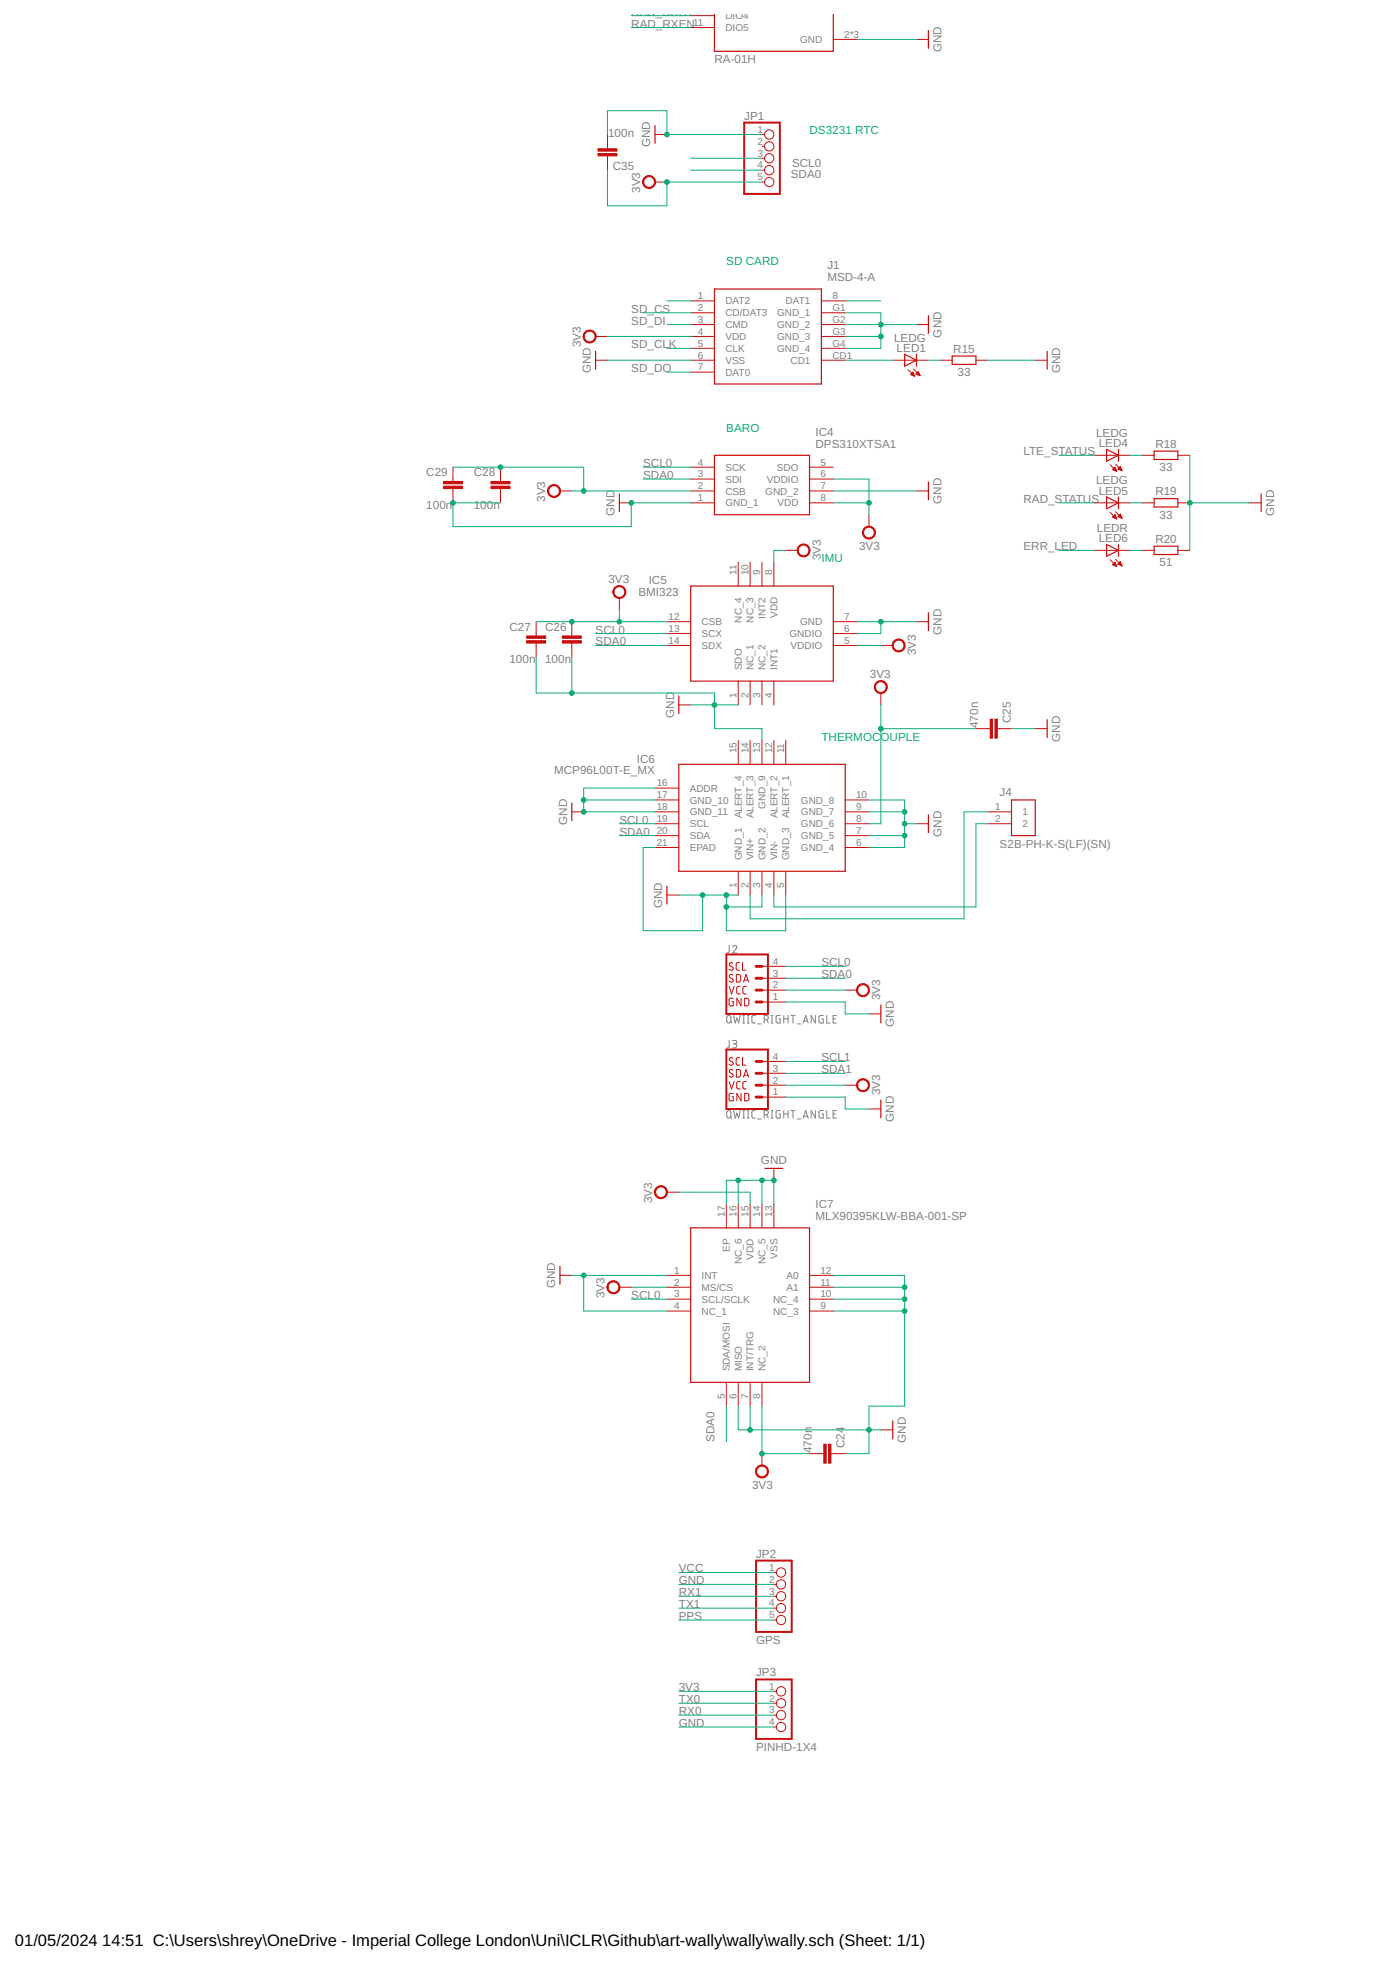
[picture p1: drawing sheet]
<svg xmlns="http://www.w3.org/2000/svg" width="297mm" height="420mm" viewBox="0 0 297 420" stroke-linecap="round" stroke-linejoin="round" font-family="sans-serif">
<g fill="none" stroke="#808080" stroke-width=".21">
<path d="M155.4 217.1l.3-.1 .4 .1 .1 1.1a.44 .44 0 0 1-.5 .4 .44 .44 0 0 1-.4-.4zM155.8 202v1.4l-.5 .3M156 218.3l.4 .3M156.5 202.4a.44 .44 0 0 1 .7-.3 .44 .44 0 0 1 .1 .7l-.8 .9h.9M156.8 217l.3 1.6 .4-1 .3 1 .4-1.6M158.7 218.6h.4M158.7 217h.4M158.9 217v1.6M159.7 218.6h.4M159.7 217h.4M159.9 217v1.6M161.4 217h-.5l-.2 .4v1l.2 .2h.5"/>
<path d="M161.9 218.8h.7M163.3 217.9h.4a.44 .44 0 0 0 .5-.4 .44 .44 0 0 0-.5-.5h-.4v1.6M163.8 217.9l.4 .7M164.8 218.6h.4M164.8 217h.4M165 217v1.6M166.7 217h-.6l-.2 .2-.1 1.1 .3 .3h.6v-.9h-.2M167.5 217.7h.9M167.5 217v1.6M168.4 217v1.6M169 217h.9M169.5 217v1.6"/>
<path d="M170.4 218.8h.7M171.6 218.6l.6-1.6 .5 1.6M171.8 218.2h.8M174.2 217v1.6l-.9-1.6v1.6M175.9 217h-.7l-.2 .2v1.1l.2 .3h.7v-.9h-.3M176.7 217v1.6h.7M178 217.7h.6M178.8 217h-.8v1.6h.8M155.4 237.5l.3-.2 .4 .2 .1 1a.44 .44 0 0 1-.5 .5 .44 .44 0 0 1-.4-.5zM155.8 222.4v1.4l-.5 .2M156 238.6l.4 .4M156.5 222.4h.6a.36 .36 0 0 1 .3 .3 .36 .36 0 0 1-.3 .4h-.4"/>
<path d="M156.8 237.3l.3 1.7 .4-1.1 .3 1.1 .4-1.7M157 223.1a.44 .44 0 0 1 .4 .4 .44 .44 0 0 1-.4 .5h-.5M158.7 239h.4M158.7 237.3h.4M158.9 237.3v1.7M159.7 239h.4M159.7 237.3h.4M159.9 237.3v1.7M161.4 237.3l-.5 .1-.2 .3v1l.2 .2 .5 .1M161.9 239.1h.7M163.3 238.2h.4a.44 .44 0 0 0 .5-.4 .44 .44 0 0 0-.5-.5h-.4v1.7M163.8 238.2l.4 .8"/>
<path d="M164.8 239h.4M164.8 237.3h.4M165 237.3v1.7M166.7 237.3l-.6 .1-.2 .2-.1 1 .3 .3 .6 .1v-.9h-.2M167.5 237.3v1.7M167.5 238.1h.9M168.4 237.3v1.7M169 237.3h.9M169.5 237.3v1.7M170.4 239.1h.7M171.6 239l.6-1.7 .5 1.7M171.8 238.5h.8"/>
<path d="M174.2 237.3v1.7l-.9-1.7v1.7M175.9 237.3l-.7 .1-.2 .2v1l.2 .3 .7 .1v-.9h-.3M176.7 237.3v1.7h.7M178 238.1h.6M178.8 237.3h-.8v1.7h.8"/>
</g>
<g fill="none" stroke="#c90d0c" stroke-width=".25">
<path d="M152.7 3.1v7.9h25.4v-7.9M198.4 6.5v3.8M140 26.8v3.8M127.3 75.1v3.8M152.7 61.8h22.8v20.3h-22.8zM193.3 75.7l2.6 1.3-2.6 1.3zM195.9 75.7v2.6M198.4 67.5v3.8M203.5 76.1h5.1v1.8h-5.1zM223.8 75.1v3.8M152.7 97.3h20.3v12.7h-20.3zM236.5 96l2.5 1.3-2.5 1.3z"/>
<path d="M239 96v2.6M246.6 96.4h5.1v1.8h-5.1zM132.4 105.6v3.8M198.4 103v3.8M236.5 106.2l2.5 1.3-2.5 1.2zM236.5 116.4l2.5 1.2-2.5 1.3zM239 106.2v2.5M239 116.4v2.5M246.6 106.6h5.1v1.8h-5.1zM246.6 116.7h5.1v1.8h-5.1zM269.5 105.6v3.8M147.6 125.2h30.5v20.4h-30.5z"/>
<path d="M198.4 131v3.8M145.1 148.7v3.8M223.8 153.8v3.8M122.2 171.6v3.8M145.1 163.3h35.5v22.9h-35.5zM198.4 174.1v3.8M216.2 171h5v7.6h-5zM142.5 189.4v3.8M188.2 214.8v3.8M188.2 235.1v3.8M163.5 249.7h3.8M119.7 270.7v3.8"/>
<path d="M147.6 262.4h25.4v33h-25.4zM190.8 303.7v3.8"/>
</g>
<g fill="none" stroke="#c90d0c" stroke-width=".21">
<path d="M147.6 3.3h5.1M147.6 5.9h5.1M178.1 8.4h5.1M195.9 8.4h2.5M129.8 28.7v3.1M129.8 33.3v3.1M140 28.7h2.5M140 38.9h2.5M162.8 28.7h.6M162.8 31.3h.6M162.8 33.8h.6M162.8 36.4h.6"/>
<path d="M162.8 38.9h.6M127.3 71.9h2.5M127.3 77h2.5M147.6 64.3h5.1M147.6 66.8h5.1M147.6 69.4h5.1M147.6 71.9h5.1M147.6 74.4h5.1M147.6 77h5.1M147.6 79.5h5.1M175.5 64.3h5.1M175.5 66.8h5.1"/>
<path d="M175.5 69.4h5.1M175.5 71.9h5.1M175.5 74.4h5.1M175.5 77h5.1M190.8 77h7.6M194.1 79l1.4 1.4M194.6 80h.7M194.7 79.9h.5M194.9 79.8h.3M195 79.6h.1M195.2 78.9l1.4 1.4M195.7 79.9l.5-.5 .4 .9z"/>
<path d="M195.7 79.9h.7M195.9 69.4h2.5M195.9 79.8h.5M195.9 80h.6M196 79.6h.3M196.1 79.5h.2M200.9 77h2.6M208.6 77h2.5M221.2 77h2.6M96.8 99.8v3.1M107 99.8v3.1M147.6 99.8h5.1"/>
<path d="M173 99.8h5.1M194.6 80l.5-.5 .4 .9zM194.8 80.1h.5M195 80.2h.4M195.3 80.4h.1M196.2 80.1h.3M196.5 80.2h.1M233.9 97.3h7.7M237.2 99.3l1.4 1.4M238.2 99.9h.1M238.4 99.2l1.4 1.4M239.2 99.9h.3"/>
<path d="M239.4 99.8h.1M244.1 97.3h2.5M251.7 97.3h2.6M96.8 104.4v3.1M107 104.4v3.1M119.7 104.9h2.5M132.4 107.5h2.5M147.6 107.5h5.1M147.6 104.9h5.1M147.6 102.4h5.1M167.9 117.6h2.6M173 107.5h5.1"/>
<path d="M173 104.9h5.1M173 102.4h5.1M185.7 110v2.5M195.9 104.9h2.5M233.9 107.5h7.7M233.9 117.6h7.7M237.2 109.5l1.4 1.4M237.2 119.7l1.4 1.4M237.7 100.4l.6-.6 .3 .9zM237.7 110.5l.9 .4M237.7 110.5l.6-.5 .3 .9M237.7 110.5h.8"/>
<path d="M237.8 100.4h.7M237.8 100.3h.6M237.9 110.4h.5M238 100.1h.4M238 110.3h.4M238 110.6h.5M238.1 100h.2M238.1 100.5h.4M238.1 110.2h.2M238.2 110h.1M238.3 110.8h.3M238.4 100.6h.2"/>
<path d="M238.4 109.4l1.4 1.4M238.4 119.5l1.4 1.4M238.6 110.9h.1M238.9 100.2l.5-.5 .4 .9zM238.9 110.4h.7M239 100.3h.6M239 100.1h.6M239 110.3h.6M239.1 100h.4M239.1 110.2h.4M239.2 110.5h.5M239.2 100.4h.5"/>
<path d="M239.2 110h.3M239.4 109.9h.1M239.4 109.9l-.5 .5 .9 .4M239.4 109.9l.4 .9M239.5 110.6h.2M239.5 100.5h.2M239.8 110.8h.1M244.1 107.5h2.5M244.1 117.6h2.5M251.7 107.5h2.6M251.7 117.6h2.6M267 107.5h2.5"/>
<path d="M114.6 132.9v3M114.6 137.4v3.1M122.2 132.9v3M122.2 137.4v3.1M132.4 127.8v2.5M142.5 137.9h5.1M142.5 135.4h5.1M142.5 132.9h5.1M157.8 120.2v5M160.3 120.2v5M162.8 120.2v5M165.4 120.2v5"/>
<path d="M178.1 137.9h5.1M178.1 135.4h5.1M178.1 132.9h5.1M188.2 137.9h2.6M195.9 132.9h2.5M237.8 120.6h.7M237.9 120.5h.5M238 120.8h.5M238 120.4h.4M238.1 120.3h.2M238.3 120.2l-.6 .5 .9 .4M238.3 120.2l.3 .9"/>
<path d="M238.3 120.9h.3M238.3 120.2h.1M238.5 121h.1M238.9 120.5l.9 .4M238.9 120.5h.7M239 120.4h.6M239.1 120.6h.6M239.2 120.3h.3M239.3 120.2h.2M239.4 120l-.5 .5M239.4 120l.4 .9M239.4 120.1h.1"/>
<path d="M239.4 120.8h.3M239.7 120.9h.1M145.1 150.6h2.5M157.8 145.6v5M157.8 158.3v5M160.3 145.6v5M160.3 158.3v5M162.8 145.6v5M162.8 158.3v5M165.4 145.6v5M165.4 158.3v5M167.9 158.3v5"/>
<path d="M188.2 148.1v2.5M208.6 155.7h3M213.1 155.7h3.1M221.2 155.7h2.6M122.2 173.5h2.5M140 178.6h5.1M140 176h5.1M140 173.5h5.1M140 171h5.1M140 168.4h5.1M180.6 178.6h5.1M180.6 176h5.1"/>
<path d="M180.6 173.5h5.1M180.6 171h5.1M195.9 176h2.5M211.1 176h5.1M211.1 173.5h5.1M140 181.1h5.1M142.5 191.3h2.6M157.8 186.2v5.1M160.3 186.2v5.1M162.8 186.2v5.1M165.4 186.2v5.1M167.9 186.2v5.1"/>
<path d="M180.6 181.1h5.1M155.8 210.8l.5 1.6 .6-1.6M156.6 208.4a.41 .41 0 0 0-.6-.1 .41 .41 0 0 0 0 .6l.5 .3a.41 .41 0 0 1 .1 .6 .41 .41 0 0 1-.6 0l-.2-.1M156.6 205.8a.41 .41 0 0 0-.6 0 .41 .41 0 0 0 0 .6l.5 .3a.41 .41 0 0 1 .1 .6 .41 .41 0 0 1-.6-.1l-.2-.1M156.7 213.3l-.7 .1-.2 .2v1l.2 .3 .7 .1v-.9h-.3M157.4 208.3h.6l.2 .2 .1 .9-.3 .4-.6 .1zM158 205.7h-.5l-.2 .4v1l.2 .2h.5M158.2 210.8h-.5l-.3 .4 .1 1.1 .7 .1M158.4 213.3v1.7l-.9-1.7v1.7M158.7 205.7v1.6h.7M158.9 209.9l.5-1.6 .6 1.6M159 209.5h.8"/>
<path d="M159.1 213.3l.7 .1 .2 .2v.9l-.2 .4-.7 .1zM159.5 210.8h-.5l-.3 .4 .1 1 .2 .2h.5M162.8 214.1h5.1M162.8 211.6h5.1M162.8 209.1h5.1M162.8 206.5h5.1M180.6 211.6h2.6M185.7 216.7h2.5M155.8 231.1l.5 1.6 .6-1.6M156.6 228.7a.41 .41 0 0 0-.6-.1 .41 .41 0 0 0 0 .7l.5 .2a.44 .44 0 0 1 0 .7 .44 .44 0 0 1-.7-.2M156.6 226.2a.41 .41 0 0 0-.6-.1 .41 .41 0 0 0 0 .6l.5 .3a.44 .44 0 0 1 0 .7 .44 .44 0 0 1-.7-.3M156.7 233.7h-.7l-.2 .2v1l.2 .3 .7 .1v-.9h-.3"/>
<path d="M157.4 228.6h.6l.2 .3 .1 .8-.3 .5h-.6zM158 226l-.5 .1-.2 .3v1l.2 .2h.5M158.2 231.1h-.5l-.3 .4 .1 1 .2 .2h.5M158.4 233.7v1.6l-.9-1.6v1.6M158.7 226v1.6h.7M158.9 230.2l.5-1.6 .6 1.6M159 229.8h.8M159.1 233.7h.7l.2 .2v.9l-.2 .4-.7 .1zM159.5 231.1h-.5l-.3 .4 .1 1 .2 .2h.5M162.8 234.5h5.1M162.8 231.9h5.1M162.8 229.4h5.1"/>
<path d="M162.8 226.8h5.1M180.6 231.9h2.6M185.7 237h2.5M142.5 254.8h2.6M155.2 257.3v5.1M157.8 257.3v5.1M160.3 257.3v5.1M162.8 257.3v5.1M165.4 249.7v2.5M165.4 257.3v5.1M119.7 272.6h2.5M132.4 275.1h2.5"/>
<path d="M142.5 272.6h5.1M142.5 275.1h5.1M142.5 277.6h5.1M173 272.6h5.1M173 275.1h5.1M173 277.6h5.1M142.5 280.2h5.1M155.2 295.4v5.1M157.8 295.4v5.1M160.3 295.4v5.1M162.8 295.4v5.1M173 280.2h5.1"/>
<path d="M162.8 310.7v2.5M173 310.7h3M177.6 310.7h3M188.2 305.6h2.6M165.4 336.1h.5M165.4 338.6h.5M165.4 341.1h.5M165.4 343.7h.5M165.4 346.2h.5M165.4 361.5h.5M165.4 364h.5M165.4 366.5h.5"/>
<path d="M165.4 369.1h.5"/>
<circle cx="164.4" cy="33.8" r=".99"/>
<circle cx="164.4" cy="36.4" r=".99"/>
<circle cx="164.4" cy="38.9" r=".99"/>
<circle cx="164.4" cy="28.7" r=".99"/>
<circle cx="164.4" cy="31.3" r=".99"/>
<circle cx="166.9" cy="336.1" r=".99"/>
<circle cx="166.9" cy="338.6" r=".99"/>
<circle cx="166.9" cy="343.7" r=".99"/>
<circle cx="166.9" cy="346.2" r=".99"/>
<circle cx="166.9" cy="341.1" r=".99"/>
<circle cx="166.9" cy="361.5" r=".99"/>
<circle cx="166.9" cy="364" r=".99"/>
<circle cx="166.9" cy="366.5" r=".99"/>
<circle cx="166.9" cy="369.1" r=".99"/>
</g>
<path d="M159 26.2h7.6v15.2h-7.6zM155.2 204h8.9v12.7h-8.9zM155.2 224.3h8.9v12.7h-8.9zM161.6 333.5h7.6v15.3h-7.6zM161.6 358.9h7.6v12.7h-7.6z" fill="none" stroke="#c90d0c" stroke-width=".42"/>
<g fill="#c90d0c" stroke="#c90d0c" stroke-width=".21">
<path d="M137.7 37.9a1.4 1.4 0 0 1 2.2 .3 1.4 1.4 0 0 1-.8 2 1.4 1.4 0 0 1-1.8-1.3h.3a1.15 1.15 0 0 1 1.6-1.1 1.15 1.15 0 0 1 .3 1.9 1.15 1.15 0 0 1-1.9-.5v-.3h-.3z" fill-rule="evenodd"/>
<path d="M183.4 210.7a1.39 1.39 0 0 1 2.2 .2 1.39 1.39 0 0 1-.8 2 1.39 1.39 0 0 1-1.8-1.3h.3a1.14 1.14 0 0 1 1.7-.9 1.14 1.14 0 0 1 .1 1.9 1.14 1.14 0 0 1-1.8-.7v-.3h-.3z" fill-rule="evenodd"/>
<path d="M183.4 231a1.39 1.39 0 0 1 2.2 .2 1.39 1.39 0 0 1-.8 2.1 1.39 1.39 0 0 1-1.8-1.4h.3a1.14 1.14 0 0 1 1.7-.9 1.14 1.14 0 0 1 .1 1.9 1.14 1.14 0 0 1-1.8-.7v-.3h-.3z" fill-rule="evenodd"/>
<path d="M140.2 253.8a1.39 1.39 0 0 1 2.2 .3 1.39 1.39 0 0 1-.8 2 1.39 1.39 0 0 1-1.8-1.3h.3a1.15 1.15 0 0 1 1.6-1.1 1.15 1.15 0 0 1 .3 1.9 1.15 1.15 0 0 1-1.9-.5v-.3h-.3z" fill-rule="evenodd"/>
<path d="M161.8 313.5a1.39 1.39 0 0 1 2.2 .3 1.39 1.39 0 0 1-.8 2 1.39 1.39 0 0 1-1.8-1.3h.3a1.14 1.14 0 0 1 1.6-1.1 1.14 1.14 0 0 1 .3 1.9 1.14 1.14 0 0 1-1.9-.6v-.2h-.3z" fill-rule="evenodd"/>
<path d="M125 71a1.4 1.4 0 0 1 2.2 .2 1.4 1.4 0 0 1-.8 2.1 1.4 1.4 0 0 1-1.8-1.4h.3a1.15 1.15 0 0 1 1.6-1.1 1.15 1.15 0 0 1 .3 2 1.15 1.15 0 0 1-1.9-.6v-.3h-.3z" fill-rule="evenodd"/>
<path d="M184.7 112.9a1.4 1.4 0 0 1 2.2 .2 1.4 1.4 0 0 1-.8 2.1 1.4 1.4 0 0 1-1.8-1.4h.3a1.14 1.14 0 0 1 1.6-.9 1.14 1.14 0 0 1 .2 1.9 1.14 1.14 0 0 1-1.8-.7v-.3h-.3z" fill-rule="evenodd"/>
<path d="M117.4 104a1.4 1.4 0 0 1 2.2 .2 1.4 1.4 0 0 1-.8 2.1 1.4 1.4 0 0 1-1.8-1.4h.2a1.15 1.15 0 0 1 1.7-1 1.15 1.15 0 0 1 .2 1.9 1.15 1.15 0 0 1-1.8-.6l-.1-.3h-.2z" fill-rule="evenodd"/>
<path d="M170.7 116.7a1.4 1.4 0 0 1 2.2 .2 1.4 1.4 0 0 1-.8 2.1 1.4 1.4 0 0 1-1.8-1.4h.3a1.14 1.14 0 0 1 1.6-1 1.14 1.14 0 0 1 .3 1.9 1.14 1.14 0 0 1-1.9-.6v-.3h-.3z" fill-rule="evenodd"/>
<path d="M191 137a1.4 1.4 0 0 1 2.2 .2 1.4 1.4 0 0 1-.8 2.1 1.4 1.4 0 0 1-1.8-1.4h.3a1.14 1.14 0 0 1 1.7-.9 1.14 1.14 0 0 1 .1 1.9 1.14 1.14 0 0 1-1.8-.7v-.3h-.3z" fill-rule="evenodd"/>
<path d="M131.3 125.6a1.4 1.4 0 0 1 2.3 .2 1.4 1.4 0 0 1-.9 2.1 1.4 1.4 0 0 1-1.7-1.4h.2a1.15 1.15 0 0 1 1.6-1 1.15 1.15 0 0 1 .3 1.9 1.15 1.15 0 0 1-1.8-.6l-.1-.3h-.2z" fill-rule="evenodd"/>
<path d="M130.1 274.2a1.4 1.4 0 0 1 2.2 .2 1.4 1.4 0 0 1-.8 2.1 1.4 1.4 0 0 1-1.8-1.4h.2a1.15 1.15 0 0 1 1.6-1.1 1.15 1.15 0 0 1 .3 1.9 1.15 1.15 0 0 1-1.8-.5l-.1-.3h-.2z" fill-rule="evenodd"/>
<path d="M187.2 145.9a1.4 1.4 0 0 1 2.2 .2 1.4 1.4 0 0 1-.8 2.1 1.4 1.4 0 0 1-1.8-1.4h.3a1.14 1.14 0 0 1 1.7-.9 1.14 1.14 0 0 1 .1 1.9 1.14 1.14 0 0 1-1.8-.7v-.3h-.3z" fill-rule="evenodd"/>
</g>
<path d="M161.6 209.1h1.2M161.6 211.6h1.2M161.6 214.1h1.2M161.6 206.5h1.2M161.6 229.4h1.2M161.6 231.9h1.2M161.6 234.5h1.2M161.6 226.8h1.2" fill="none" stroke="#c90d0c" stroke-width=".61"/>
<g fill="#c90d0c" stroke="#c90d0c" stroke-width=".21">
<path d="M176 308.6h.6v4.1h-.6z"/>
<path d="M177.1 308.6h.5v4.1h-.5z"/>
<path d="M211.6 153.7h.5v4.1h-.5z"/>
<path d="M212.6 153.7h.5v4.1h-.5z"/>
<path d="M120.2 136.9h4v.5h-4z"/>
<path d="M120.2 135.9h4v.5h-4z"/>
<path d="M112.5 136.9h4.1v.5h-4.1z"/>
<path d="M112.5 135.9h4.1v.5h-4.1z"/>
<path d="M104.9 103.9h4.1v.5h-4.1z"/>
<path d="M104.9 102.9h4.1v.5h-4.1z"/>
<path d="M94.8 103.9h4v.5h-4z"/>
<path d="M94.8 102.9h4v.5h-4z"/>
<path d="M127.8 31.8h4v.5h-4z"/>
<path d="M127.8 32.8h4v.5h-4z"/>
</g>
<g fill="none" stroke="#0dab76" stroke-width=".21">
<path d="M134.9 3.3h12.7M134.9 5.9h12.7M183.2 8.4h12.7M129.8 28.7v-5h12.7v5h20.3M129.8 36.4v7.6h12.7v-5.1h20.3M147.6 36.4h15.2M147.6 33.8h15.2M129.8 71.9h17.8M129.8 77h17.8M137.4 66.8h10.2M142.5 69.4h5.1M142.5 74.4h5.1"/>
<path d="M142.5 64.3h5.1M142.5 79.5h5.1M180.6 66.8h7.6v7.6h-7.6M180.6 69.4h15.3M180.6 71.9h7.6M180.6 77h10.2M180.6 64.3h7.6M198.4 77h2.5M211.1 77h10.1M96.8 99.8h27.9v5.1M137.4 99.8h10.2M226.3 97.3h7.6"/>
<path d="M241.6 97.3h2.5M254.3 97.3v20.3M107 107.5h-10.2v5h38.1v-5h12.7M122.2 104.9h25.4M137.4 102.4h10.2M167.9 117.6h-2.5v2.6M178.1 104.9h17.8M178.1 107.5h7.6M178.1 102.4h7.6v7.6M226.3 107.5h7.6M226.3 117.6h7.6M241.6 107.5h2.5"/>
<path d="M241.6 117.6h2.5M254.3 107.5h12.7M114.6 132.9h27.9M127.3 135.4h15.2M127.3 137.9h15.2M132.4 130.3v2.6M183.2 132.9h12.7M183.2 137.9h5M188.2 132.9v2.5h-5M114.6 140.5v7.6h38.1v7.6h10.1v2.6M122.2 140.5v7.6M147.6 150.6h10.2"/>
<path d="M188.2 150.6v25.4h-2.5M188.2 155.7h20.4M216.2 155.7h5M124.7 171h15.3M132.4 176h7.6M132.4 178.6h7.6M140 168.4h-15.3v5.1h15.3M185.7 171h7.6v10.1h-7.6M185.7 173.5h7.6M185.7 178.6h7.6M193.3 176h2.6M211.1 173.5h-5.1v22.9h-45.7v-5.1"/>
<path d="M211.1 176h-2.5v17.8h-43.2v-2.5M140 181.1h-2.6v17.8h12.7v-7.6M145.1 191.3h12.7M155.2 191.3v7.6h12.7v-7.6M162.8 191.3v2.5h-7.6M167.9 214.1h12.7v2.6h5.1M167.9 211.6h12.7M167.9 209.1h12.7M167.9 206.5h12.7M167.9 234.5h12.7v2.5h5.1M167.9 231.9h12.7M167.9 226.8h12.7"/>
<path d="M167.9 229.4h12.7M145.1 254.8h15.2v2.5M155.2 257.3v-5.1h10.2v5.1M157.8 252.2v5.1M162.8 252.2v5.1M122.2 272.6h20.3M124.7 272.6v7.6h17.8M134.9 275.1h7.6M134.9 277.6h7.6M178.1 272.6h15.2v27.9h-7.6v10.2h-5.1M178.1 275.1h15.2M178.1 277.6h15.2"/>
<path d="M178.1 280.2h15.2M155.2 300.5v7.6M157.8 300.5v5.1h30.4M160.3 300.5v5.1M162.8 300.5v10.2h10.2M145.1 338.6h20.3M145.1 336.1h20.3M145.1 343.7h20.3M145.1 341.1h20.3M145.1 346.2h20.3M145.1 369.1h20.3M145.1 361.5h20.3"/>
<path d="M145.1 366.5h20.3M145.1 364h20.3"/>
</g>
<g fill="#0dab76" stroke="#0dab76" stroke-width=".21">
<circle cx="142.5" cy="28.7" r=".51"/>
<circle cx="193.3" cy="173.5" r=".51"/>
<circle cx="193.3" cy="178.6" r=".51"/>
<circle cx="193.3" cy="176" r=".51"/>
<circle cx="124.7" cy="173.5" r=".51"/>
<circle cx="124.7" cy="171" r=".51"/>
<circle cx="165.4" cy="252.2" r=".51"/>
<circle cx="162.8" cy="252.2" r=".51"/>
<circle cx="157.8" cy="252.2" r=".51"/>
<circle cx="188.2" cy="132.9" r=".51"/>
<circle cx="134.9" cy="107.5" r=".51"/>
<circle cx="96.8" cy="107.5" r=".51"/>
<circle cx="188.2" cy="69.4" r=".51"/>
<circle cx="188.2" cy="71.9" r=".51"/>
<circle cx="152.7" cy="150.6" r=".51"/>
<circle cx="122.2" cy="148.1" r=".51"/>
<circle cx="155.2" cy="191.3" r=".51"/>
<circle cx="155.2" cy="193.8" r=".51"/>
<circle cx="150.1" cy="191.3" r=".51"/>
<circle cx="185.7" cy="305.6" r=".51"/>
<circle cx="193.3" cy="275.1" r=".51"/>
<circle cx="193.3" cy="277.6" r=".51"/>
<circle cx="193.3" cy="280.2" r=".51"/>
<circle cx="160.3" cy="305.6" r=".51"/>
<circle cx="124.7" cy="272.6" r=".51"/>
<circle cx="254.3" cy="107.5" r=".51"/>
<circle cx="142.5" cy="38.9" r=".51"/>
<circle cx="162.8" cy="310.7" r=".51"/>
<circle cx="185.7" cy="107.5" r=".51"/>
<circle cx="107" cy="99.8" r=".51"/>
<circle cx="124.7" cy="104.9" r=".51"/>
<circle cx="122.2" cy="132.9" r=".51"/>
<circle cx="132.4" cy="132.9" r=".51"/>
<circle cx="188.2" cy="155.7" r=".51"/>
</g>
<g font-size="3.5">
<text x="3.2" y="416">01/05/2024</text>
<text x="21.9" y="416">14:51 C:\Users\shrey\OneDrive - Imperial College London\Uni\ICLR\Github\art-wally\wally\wally.sch (Sheet: 1/1)</text>
</g>
<g font-size="2.5" fill="#808080">
<text x="134.9" y="3.3">RAD_BUSY</text>
<text x="134.9" y="5.9">RAD_RXEN</text>
<text x="201.2" y="11.2" transform="rotate(-90 201.2 11.2)">GND</text>
<text x="152.7" y="13.5">RA-01H</text>
<text x="129.9" y="29.2">100n</text>
<text x="159" y="25.6">JP1</text>
<text x="139" y="31.5" transform="rotate(-90 139 31.5)">GND</text>
<text x="169.3" y="35.6">SCL0</text>
<text x="130.9" y="36.2">C35</text>
<text x="136.8" y="41.2" transform="rotate(-90 136.8 41.2)">3V3</text>
<text x="169" y="38.1">SDA0</text>
<text x="176.8" y="57.6">J1</text>
<text x="176.8" y="60.1">MSD-4-A</text>
<text x="134.9" y="66.8">SD_CS</text>
<text x="134.9" y="69.4">SD_DI</text>
<text x="124.1" y="74.3" transform="rotate(-90 124.1 74.3)">3V3</text>
<text x="134.9" y="74.5">SD_CLK</text>
<text x="191.1" y="73.1">LEDG</text>
<text x="191.6" y="75.2">LED1</text>
<text x="201.2" y="72.1" transform="rotate(-90 201.2 72.1)">GND</text>
<text x="203.7" y="75.3">R15</text>
<text x="126.3" y="79.8" transform="rotate(-90 126.3 79.8)">GND</text>
<text x="134.9" y="79.5">SD_DO</text>
<text x="204.6" y="80.4">33</text>
<text x="226.6" y="79.8" transform="rotate(-90 226.6 79.8)">GND</text>
<text x="174.3" y="95.7">DPS310XTSA1</text>
<text x="174.3" y="93.1">IC4</text>
<text x="234.2" y="93.4">LEDG</text>
<text x="234.8" y="95.5">LED4</text>
<text x="246.9" y="95.7">R18</text>
<text x="91.1" y="101.8">C29</text>
<text x="101.2" y="101.8">C28</text>
<text x="137.4" y="99.9">SCL0</text>
<text x="218.7" y="97.3">LTE_STATUS</text>
<text x="247.8" y="100.7">33</text>
<text x="116.5" y="107.3" transform="rotate(-90 116.5 107.3)">3V3</text>
<text x="137.4" y="102.4">SDA0</text>
<text x="201.2" y="107.7" transform="rotate(-90 201.2 107.7)">GND</text>
<text x="218.7" y="107.5">RAD_STATUS</text>
<text x="234.2" y="103.5">LEDG</text>
<text x="234.8" y="105.7">LED5</text>
<text x="246.9" y="105.8">R19</text>
<text x="91.1" y="108.7">100n</text>
<text x="101.2" y="108.7">100n</text>
<text x="131.3" y="110.2" transform="rotate(-90 131.3 110.2)">GND</text>
<text x="234.4" y="113.7">LEDR</text>
<text x="247.8" y="110.9">33</text>
<text x="272.3" y="110.2" transform="rotate(-90 272.3 110.2)">GND</text>
<text x="175.4" y="119.7" transform="rotate(-90 175.4 119.7)">3V3</text>
<text x="183.6" y="117.5">3V3</text>
<text x="218.7" y="117.6">ERR_LED</text>
<text x="234.8" y="115.9">LED6</text>
<text x="246.9" y="116">R20</text>
<text x="130" y="124.6">3V3</text>
<text x="138.6" y="124.9">IC5</text>
<text x="247.8" y="121.1">51</text>
<text x="136.4" y="127.4">BMI323</text>
<text x="108.9" y="134.8">C27</text>
<text x="116.5" y="134.8">C26</text>
<text x="127.3" y="137.9">SDA0</text>
<text x="127.3" y="135.4">SCL0</text>
<text x="201.2" y="135.6" transform="rotate(-90 201.2 135.6)">GND</text>
<text x="108.9" y="141.8">100n</text>
<text x="116.5" y="141.8">100n</text>
<text x="195.7" y="140.1" transform="rotate(-90 195.7 140.1)">3V3</text>
<text x="185.9" y="144.9">3V3</text>
<text x="144" y="153.4" transform="rotate(-90 144 153.4)">GND</text>
<text x="209.1" y="155.6" transform="rotate(-90 209.1 155.6)">470n</text>
<text x="216" y="154.6" transform="rotate(-90 216 154.6)">C25</text>
<text x="226.6" y="158.5" transform="rotate(-90 226.6 158.5)">GND</text>
<text x="118.4" y="165.5">MCP96L00T-E_MX</text>
<text x="136.1" y="163">IC6</text>
<text x="213.6" y="170.2">J4</text>
<text x="121.2" y="176.3" transform="rotate(-90 121.2 176.3)">GND</text>
<text x="132.4" y="178.6">SDA0</text>
<text x="132.4" y="176">SCL0</text>
<text x="201.2" y="178.8" transform="rotate(-90 201.2 178.8)">GND</text>
<text x="213.6" y="181.1">S2B-PH-K-S(LF)(SN)</text>
<text x="141.5" y="194.1" transform="rotate(-90 141.5 194.1)">GND</text>
<text x="175.5" y="209.1">SDA0</text>
<text x="175.5" y="206.5">SCL0</text>
<text x="188.1" y="213.7" transform="rotate(-90 188.1 213.7)">3V3</text>
<text x="191" y="219.5" transform="rotate(-90 191 219.5)">GND</text>
<text x="175.5" y="226.8">SCL1</text>
<text x="175.5" y="229.4">SDA1</text>
<text x="188.1" y="234" transform="rotate(-90 188.1 234)">3V3</text>
<text x="191" y="239.8" transform="rotate(-90 191 239.8)">GND</text>
<text x="162.6" y="248.7">GND</text>
<text x="139.3" y="257.1" transform="rotate(-90 139.3 257.1)">3V3</text>
<text x="174.3" y="260.8">MLX90395KLW-BBA-001-SP</text>
<text x="174.3" y="258.2">IC7</text>
<text x="118.6" y="275.3" transform="rotate(-90 118.6 275.3)">GND</text>
<text x="129.2" y="277.5" transform="rotate(-90 129.2 277.5)">3V3</text>
<text x="134.9" y="277.6">SCL0</text>
<text x="152.7" y="308.1" transform="rotate(-90 152.7 308.1)">SDA0</text>
<text x="173.5" y="310.5" transform="rotate(-90 173.5 310.5)">470n</text>
<text x="180.5" y="309.5" transform="rotate(-90 180.5 309.5)">C24</text>
<text x="193.6" y="308.4" transform="rotate(-90 193.6 308.4)">GND</text>
<text x="160.7" y="318.2">3V3</text>
<text x="161.6" y="332.9">JP2</text>
<text x="145.1" y="338.6">GND</text>
<text x="145.1" y="336.1">VCC</text>
<text x="145.1" y="341.1">RX1</text>
<text x="145.1" y="343.7">TX1</text>
<text x="145.1" y="346.2">PPS</text>
<text x="161.6" y="351.3">GPS</text>
<text x="161.6" y="358.3">JP3</text>
<text x="145.1" y="361.5">3V3</text>
<text x="145.1" y="364">TX0</text>
<text x="145.1" y="369.1">GND</text>
<text x="145.1" y="366.5">RX0</text>
<text x="161.6" y="374.2">PINHD-1X4</text>
</g>
<g font-size="2.5" fill="#0dab76">
<text x="173" y="28.7">DS3231 RTC</text>
<text x="155.2" y="56.7">SD CARD</text>
<text x="155.2" y="92.2">BARO</text>
<text x="175.5" y="120.2">IMU</text>
<text x="175.5" y="158.3">THERMOCOUPLE</text>
</g>
<g font-size="2.1" fill="#808080">
<text x="155" y="-1">DIO2</text>
<text x="170.3" y="-1">MOSI</text>
<text x="148" y="3">10</text>
<text x="148.1" y="5.5">11</text>
<text x="155" y="4.1">DIO4</text>
<text x="155" y="6.6">DIO5</text>
<text x="171" y="9.2">GND</text>
<text x="180.4" y="8.1">2*3</text>
<text x="161.9" y="28.4">1</text>
<text x="161.9" y="30.9">2</text>
<text x="161.9" y="33.5">3</text>
<text x="161.9" y="36">4</text>
<text x="161.9" y="38.5">5</text>
<text x="149.2" y="63.9">1</text>
<text x="155" y="65.1">DAT2</text>
<text x="167.9" y="65.1">DAT1</text>
<text x="177.9" y="63.9">8</text>
<text x="149.2" y="66.5">2</text>
<text x="149.2" y="69">3</text>
<text x="149.2" y="71.6">4</text>
<text x="155" y="67.6">CD/DAT3</text>
<text x="155" y="70.1">CMD</text>
<text x="166.1" y="67.6">GND_1</text>
<text x="166.1" y="70.1">GND_2</text>
<text x="177.9" y="66.5">G1</text>
<text x="177.9" y="69">G2</text>
<text x="177.9" y="71.6">G3</text>
<text x="149.2" y="74.1">5</text>
<text x="149.2" y="76.6">6</text>
<text x="155" y="72.7">VDD</text>
<text x="155" y="75.2">CLK</text>
<text x="155" y="77.8">VSS</text>
<text x="166.1" y="72.7">GND_3</text>
<text x="166.1" y="75.2">GND_4</text>
<text x="168.9" y="77.8">CD1</text>
<text x="177.9" y="74.1">G4</text>
<text x="177.9" y="76.6">CD1</text>
<text x="149.2" y="79.2">7</text>
<text x="155" y="80.3">DAT0</text>
<text x="149.2" y="99.5">4</text>
<text x="155" y="100.6">SCK</text>
<text x="166" y="100.6">SDO</text>
<text x="175.3" y="99.5">5</text>
<text x="149.2" y="107.1">1</text>
<text x="149.2" y="104.6">2</text>
<text x="149.2" y="102">3</text>
<text x="155" y="105.7">CSB</text>
<text x="155" y="103.2">SDI</text>
<text x="163.5" y="105.7">GND_2</text>
<text x="163.9" y="103.2">VDDIO</text>
<text x="175.3" y="102">6</text>
<text x="175.3" y="104.6">7</text>
<text x="175.3" y="107.1">8</text>
<text x="155" y="108.2">GND_1</text>
<text x="166.1" y="108.2">VDD</text>
<text x="157.4" y="122.9" transform="rotate(-90 157.4 122.9)">11</text>
<text x="159.9" y="122.9" transform="rotate(-90 159.9 122.9)">10</text>
<text x="162.5" y="122.9" transform="rotate(-90 162.5 122.9)">9</text>
<text x="165" y="122.9" transform="rotate(-90 165 122.9)">8</text>
<text x="142.9" y="132.5">12</text>
<text x="142.9" y="135.1">13</text>
<text x="142.9" y="137.6">14</text>
<text x="149.9" y="133.6">CSB</text>
<text x="149.9" y="136.2">SCX</text>
<text x="158.5" y="133" transform="rotate(-90 158.5 133)">NC_4</text>
<text x="161.1" y="133" transform="rotate(-90 161.1 133)">NC_3</text>
<text x="163.6" y="132.2" transform="rotate(-90 163.6 132.2)">INT2</text>
<text x="166.1" y="132.1" transform="rotate(-90 166.1 132.1)">VDD</text>
<text x="168.7" y="136.2">GNDIO</text>
<text x="171" y="133.6">GND</text>
<text x="180.4" y="137.6">5</text>
<text x="180.4" y="135.1">6</text>
<text x="180.4" y="132.5">7</text>
<text x="149.9" y="138.7">SDX</text>
<text x="158.5" y="143.2" transform="rotate(-90 158.5 143.2)">SDO</text>
<text x="161.1" y="143.2" transform="rotate(-90 161.1 143.2)">NC_1</text>
<text x="163.6" y="143.2" transform="rotate(-90 163.6 143.2)">NC_2</text>
<text x="166.1" y="143.2" transform="rotate(-90 166.1 143.2)">INT1</text>
<text x="169" y="138.7">VDDIO</text>
<text x="157.4" y="149.1" transform="rotate(-90 157.4 149.1)">1</text>
<text x="159.9" y="149.1" transform="rotate(-90 159.9 149.1)">2</text>
<text x="162.5" y="149.1" transform="rotate(-90 162.5 149.1)">3</text>
<text x="165" y="149.1" transform="rotate(-90 165 149.1)">4</text>
<text x="157.4" y="161" transform="rotate(-90 157.4 161)">15</text>
<text x="159.9" y="161" transform="rotate(-90 159.9 161)">14</text>
<text x="162.5" y="161" transform="rotate(-90 162.5 161)">13</text>
<text x="165" y="161" transform="rotate(-90 165 161)">12</text>
<text x="167.6" y="161" transform="rotate(-90 167.6 161)">11</text>
<text x="140.3" y="173.2">18</text>
<text x="140.3" y="170.6">17</text>
<text x="140.3" y="168.1">16</text>
<text x="147.4" y="171.7">GND_10</text>
<text x="147.4" y="169.2">ADDR</text>
<text x="163.6" y="172.8" transform="rotate(-90 163.6 172.8)">GND_9</text>
<text x="171.1" y="171.7">GND_8</text>
<text x="182.9" y="173.2">9</text>
<text x="182.9" y="170.6">10</text>
<text x="212.6" y="173.2">1</text>
<text x="140.3" y="178.2">20</text>
<text x="140.3" y="175.7">19</text>
<text x="147.4" y="179.3">SDA</text>
<text x="147.4" y="176.8">SCL</text>
<text x="147.4" y="174.3">GND_11</text>
<text x="158.5" y="174.9" transform="rotate(-90 158.5 174.9)">ALERT_4</text>
<text x="161.1" y="174.9" transform="rotate(-90 161.1 174.9)">ALERT_3</text>
<text x="166.1" y="174.9" transform="rotate(-90 166.1 174.9)">ALERT_2</text>
<text x="168.7" y="174.9" transform="rotate(-90 168.7 174.9)">ALERT_1</text>
<text x="171.1" y="179.3">GND_5</text>
<text x="171.1" y="176.8">GND_6</text>
<text x="171.1" y="174.3">GND_7</text>
<text x="182.9" y="178.2">7</text>
<text x="182.9" y="175.7">8</text>
<text x="212.6" y="175.7">2</text>
<text x="218.5" y="174.3">1</text>
<text x="218.5" y="176.8">2</text>
<text x="140.3" y="180.8">21</text>
<text x="147.4" y="181.9">EPAD</text>
<text x="158.5" y="183.9" transform="rotate(-90 158.5 183.9)">GND_1</text>
<text x="161.1" y="183.9" transform="rotate(-90 161.1 183.9)">VIN+</text>
<text x="163.6" y="183.9" transform="rotate(-90 163.6 183.9)">GND_2</text>
<text x="166.1" y="183.9" transform="rotate(-90 166.1 183.9)">VIN-</text>
<text x="168.7" y="183.9" transform="rotate(-90 168.7 183.9)">GND_3</text>
<text x="171.1" y="181.9">GND_4</text>
<text x="182.9" y="180.8">6</text>
<text x="157.4" y="189.7" transform="rotate(-90 157.4 189.7)">1</text>
<text x="159.9" y="189.7" transform="rotate(-90 159.9 189.7)">2</text>
<text x="162.5" y="189.7" transform="rotate(-90 162.5 189.7)">3</text>
<text x="165" y="189.7" transform="rotate(-90 165 189.7)">4</text>
<text x="167.6" y="189.7" transform="rotate(-90 167.6 189.7)">5</text>
<text x="165.2" y="208.7">3</text>
<text x="165.2" y="206.2">4</text>
<text x="165.2" y="213.8">1</text>
<text x="165.2" y="211.3">2</text>
<text x="165.2" y="226.5">4</text>
<text x="165.2" y="231.6">2</text>
<text x="165.2" y="229">3</text>
<text x="165.2" y="234.1">1</text>
<text x="154.9" y="260.1" transform="rotate(-90 154.9 260.1)">17</text>
<text x="157.4" y="260.1" transform="rotate(-90 157.4 260.1)">16</text>
<text x="159.9" y="260.1" transform="rotate(-90 159.9 260.1)">15</text>
<text x="162.5" y="260.1" transform="rotate(-90 162.5 260.1)">14</text>
<text x="165" y="260.1" transform="rotate(-90 165 260.1)">13</text>
<text x="156" y="267.6" transform="rotate(-90 156 267.6)">EP</text>
<text x="161.1" y="269.2" transform="rotate(-90 161.1 269.2)">VDD</text>
<text x="166.1" y="269" transform="rotate(-90 166.1 269)">VSS</text>
<text x="144.1" y="272.2">1</text>
<text x="144.1" y="274.7">2</text>
<text x="149.9" y="273.3">INT</text>
<text x="149.9" y="275.9">MS/CS</text>
<text x="158.5" y="270.2" transform="rotate(-90 158.5 270.2)">NC_6</text>
<text x="163.6" y="270.2" transform="rotate(-90 163.6 270.2)">NC_5</text>
<text x="168.1" y="273.3">A0</text>
<text x="168.1" y="275.9">A1</text>
<text x="175.3" y="272.2">12</text>
<text x="175.3" y="274.7">11</text>
<text x="144.1" y="277.3">3</text>
<text x="144.1" y="279.8">4</text>
<text x="149.9" y="278.4">SCL/SCLK</text>
<text x="149.9" y="280.9">NC_1</text>
<text x="165.2" y="278.4">NC_4</text>
<text x="165.2" y="280.9">NC_3</text>
<text x="175.3" y="277.3">10</text>
<text x="175.3" y="279.8">9</text>
<text x="156" y="293.1" transform="rotate(-90 156 293.1)">SDA/MOSI</text>
<text x="158.5" y="293.1" transform="rotate(-90 158.5 293.1)">MISO</text>
<text x="161.1" y="293.1" transform="rotate(-90 161.1 293.1)">INT/TRG</text>
<text x="163.6" y="293.1" transform="rotate(-90 163.6 293.1)">NC_2</text>
<text x="154.9" y="298.9" transform="rotate(-90 154.9 298.9)">5</text>
<text x="157.4" y="298.9" transform="rotate(-90 157.4 298.9)">6</text>
<text x="159.9" y="298.9" transform="rotate(-90 159.9 298.9)">7</text>
<text x="162.5" y="298.9" transform="rotate(-90 162.5 298.9)">8</text>
<text x="164.4" y="335.7">1</text>
<text x="164.4" y="338.2">2</text>
<text x="164.4" y="340.8">3</text>
<text x="164.4" y="343.3">4</text>
<text x="164.4" y="345.9">5</text>
<text x="164.4" y="361.1">1</text>
<text x="164.4" y="363.6">2</text>
<text x="164.4" y="366.2">3</text>
<text x="164.4" y="368.7">4</text>
</g>
</svg>
